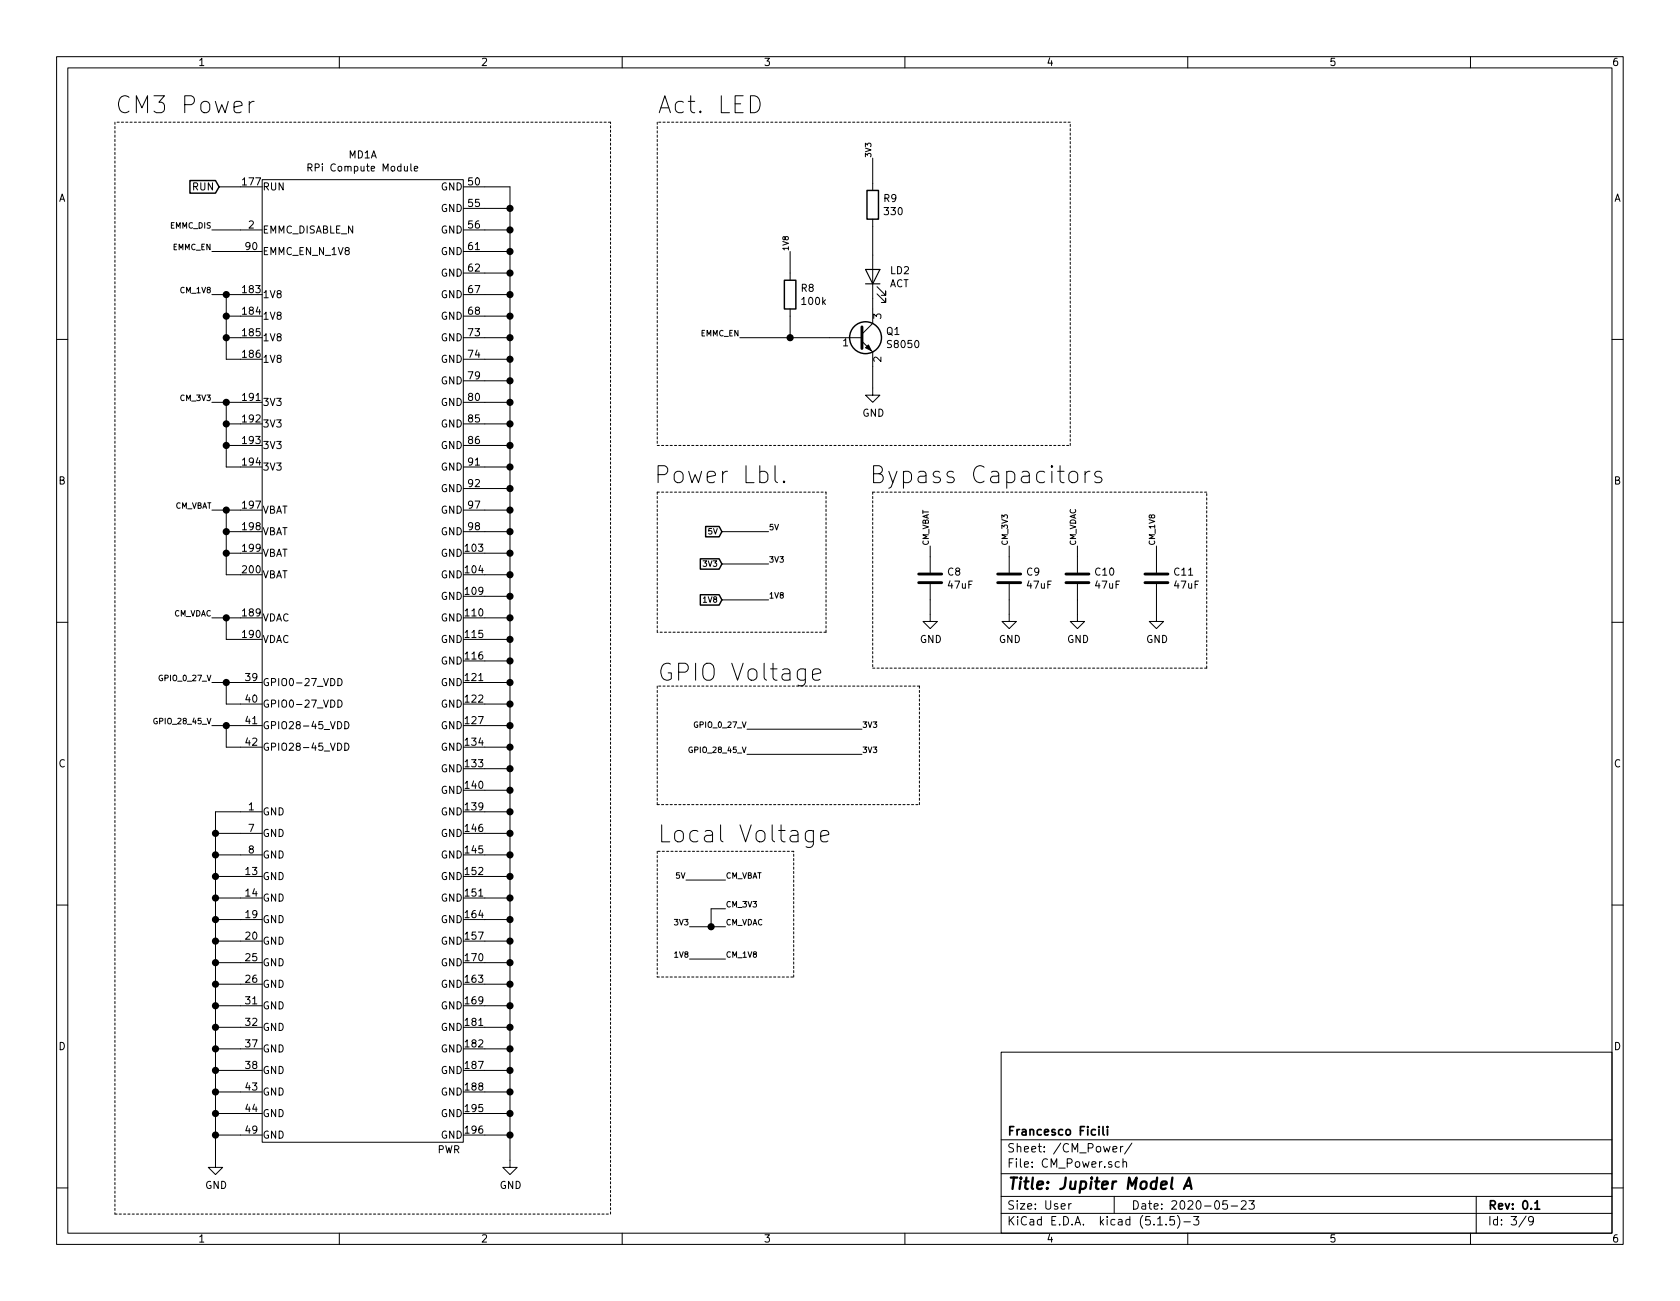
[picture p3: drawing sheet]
<svg xmlns="http://www.w3.org/2000/svg" width="297mm" height="230mm" viewBox="0 0 297 230" stroke-linecap="round" stroke-linejoin="round" font-family="sans-serif">
<g fill="none" stroke="#000" stroke-width=".18">
<path d="M10 10h277v210h-277zM12 12h273v206h-273zM44.1 17.9v2M44.9 17.9a.82 .82 0 0 0-.8 .6M60 10v2M110 10v2M132.7 16.9a1.38 1.38 0 0 1 1.7 1.7 1.3 1.3 0 0 1-1.7 1.3zM160 10v2M210 10v2M260 10v2M38.7 33h7.7M46.4 31.8h35.5v170.1h-35.5z"/>
<path d="M54.5 29.6l.6-.1v-.4l-.2-.1h-.4v1.2M54.7 29.6l.5 .6M72.6 29v1.1l.2 .1M73.3 29.8l.6-.1-.1-.2-.4-.1-.1 .2v.6h.5M81.9 33h8.3v173.4h1.2l-1.2 1.3-1.3-1.3h1.3M81.9 36.8h8.3M154.3 38.7v18.5l-1.9 1.9M154.3 28v5.7M37.5 40.7h8.9M37.5 44.5h8.9M37.5 52.1h8.9M40 59.7h6.4"/>
<path d="M40 52.1v11.4h6.4M40 55.9h6.4M81.9 59.7h8.3M81.9 40.7h8.3M81.9 44.5h8.3M81.9 48.3h8.3M81.9 52.1h8.3M81.9 55.9h8.3M130.8 59.7h21.6M139.7 44.5v5M139.7 54.6v5.1M155.1 52l1.5 1.5v-.8v.8h-.8"/>
<path d="M155.1 50.7l1.5 1.5v-.8v.8h-.8M10 60h2M37.5 71.1h8.9M40 71.1v11.5h6.4M40 74.9h6.4M40 78.8h6.4M81.9 71.1h8.3M81.9 63.5h8.3M81.9 74.9h8.3M81.9 78.8h8.3M81.9 67.3h8.3M152.4 60.3l1.9 1.9v7.7h1.3l-1.3 1.2-1.3-1.2h1.3"/>
<path d="M285 60h2M37.5 90.2h8.9M40 94h6.4M40 90.2v11.4h6.4M40 97.8h6.4M81.9 82.6h8.3M81.9 86.4h8.3M81.9 90.2h8.3M81.9 94h8.3M81.9 97.8h8.3M127.6 94h8.3M127.6 99.7h8.3"/>
<path d="M137 82.3v2.6l.2 .3 .3 .1M138.6 85.1l.2 .1-.2 .1-.1-.1 .1-.1v.2M164.5 96.5v4.7M178.4 96.5v4.7M189.1 83.6a.81 .81 0 0 1 .8-.3 .81 .81 0 0 1 .7 .6v.8a.81 .81 0 0 1-.8 .7 .81 .81 0 0 1-.8-.7v-.8zM190.5 96.5v4.7M191.8 83.3v2M192.7 83.3a.77 .77 0 0 0-.9 .6M194.7 83.5l-.3-.2h-.4l-.3 .2-.2 .3 .2 .4 1 .3 .1 .2-.1 .5-.3 .1h-.6l-.3-.1M204.5 96.5v4.7M10 110h2M37.5 109.2h8.9"/>
<path d="M40 109.2v3.8h6.4M59.7 120a.64 .64 0 0 1 .8 .6 .64 .64 0 0 1-.8 .6zM81.9 101.6h8.3M81.9 109.2h8.3M81.9 113h8.3M81.9 116.9h8.3M81.9 105.4h8.3M127.6 106.1h8.3M143.7 119.3l1.4-.3-.1-.6-.3-.1h-.6l-.3 .1-.1 .3v1.1l.1 .3 .3 .2h.6l.3-.2M164.5 103.3v6.6h1.2l-1.2 1.2-1.3-1.2h1.3M178.4 103.3v6.6h1.3l-1.3 1.2-1.2-1.2h1.2M190.5 103.3v6.6h1.3l-1.3 1.2-1.3-1.2h1.3"/>
<path d="M204.5 103.3v6.6h1.2l-1.2 1.2-1.3-1.2h1.3M285 110h2M27.8 127a.45 .45 0 0 0-.6 .5 .45 .45 0 0 0 .6 .4v-.4h-.2M37.5 128.3h8.9M37.5 120.7h8.9M40 120.7v3.8h6.4M40 128.3v3.8h6.4M59.7 123.8a.64 .64 0 0 1 .8 .6 .64 .64 0 0 1-.8 .6zM61 127.6a.64 .64 0 0 1 .7 .6 .64 .64 0 0 1-.7 .6zM61 131.4a.64 .64 0 0 1 .7 .6 .64 .64 0 0 1-.7 .7zM81.9 124.5h8.3M81.9 128.3h8.3"/>
<path d="M81.9 132.1h8.3M81.9 120.7h8.3M81.9 139.7h8.3M81.9 135.9h8.3M122.4 132.1a.45 .45 0 0 0-.6 .5 .45 .45 0 0 0 .6 .4v-.4h-.2M132.1 128.9h20.3M132.1 133.4h20.3M38.1 147.3h8.3M38.1 151.1h8.3M38.1 155h8.3M38.1 158.8h8.3M46.4 143.5h-8.3v62.9h1.3l-1.3 1.3-1.3-1.3h1.3"/>
<path d="M81.9 143.5h8.3M81.9 147.3h8.3M81.9 151.1h8.3M81.9 155h8.3M81.9 158.8h8.3M121.3 155.6h7M143.8 146.8v2.5a.81 .81 0 0 1-1.3 .4M143.8 147l-.3-.2h-.5l-.5 .3-.1 .3v.8l.1 .4 .5 .2h.5l.3-.1M145.1 147.8l1.4-.3-.1-.5-.3-.2h-.6l-.3 .2-.1 .3v1.1l.1 .3 .3 .1h.6l.3-.1M10 160h2M38.1 166.4h8.3M38.1 177.8h8.3"/>
<path d="M38.1 170.2h8.3M38.1 174h8.3M38.1 162.6h8.3M81.9 166.4h8.3M81.9 177.8h8.3M81.9 170.2h8.3M81.9 174h8.3M81.9 162.6h8.3M121.9 163.8h6.4M121.9 169.6h6.4M128.3 160.7h-2.6v3.1M285 160h2"/>
<path d="M38.1 181.6h8.3M38.1 193.1h8.3M38.1 196.9h8.3M38.1 185.4h8.3M38.1 189.2h8.3M81.9 181.6h8.3M81.9 193.1h8.3M81.9 196.9h8.3M81.9 185.4h8.3M81.9 189.2h8.3M177 186h108v32h-108zM10 210h2"/>
<path d="M38.1 200.7h8.3M60 218v2M81.9 200.7h8.3M110 218v2M160 218v2M177 214.5h108M177 211.5h108M177 207.5h108M177 201.5h108M189 212.8v1M189.4 212.8l-.4 .3M196.8 203.2l.7-.2-.1-.2-.4-.1-.2 .2v.7h.6"/>
<path d="M197 211.5v3M197.9 205.4h-.4l-.3 .3 .1 .5 .2 .2 .4-.1M198.1 202.7v1M198.6 205.5l.2-.1h.3l.1 1M198.6 202.7l-.5 .3M198.6 204.9v1.5M200.1 202.1l-1.3 1.9M204.7 216.6h.8M206.2 216.4v.2M207.6 215.1h-.7l-.1 .7 .2-.1h.5l.2 .2-.1 .5-.2 .2-.6-.2M208.2 214.9a1.71 1.71 0 0 1 0 2.3M209.3 216h1.2"/>
<path d="M210 218v2M211 215.1h1l-.5 .6 .4 .1v.6l-.2 .2-.7-.2M217 212.3h-.7l-.1 .7 .2-.1h.5l.1 .2v.6l-.2 .1-.6-.1M217.7 213.2h1.1M219.5 212.4l.2-.1h.3l.3 .1v.3v.2l-.9 .9h.9M220.8 212.3h1l-.5 .6 .4 .1v.7l-.2 .1-.7-.1M260 218v2M261 211.5v6.5M269.8 215l-1.2 1.9M271.1 215.7l-.3 .3-.4-.1-.1-.2v-.3l.1-.2 .4-.1 .2 .1a1.19 1.19 0 0 1-.2 1.3l-.4 .1M285 210h2"/>
</g>
<path d="M194.3 199.2v.1M195 199.2v1.3l.2 .2M195.8 199.2v.1M195.8 199.7v1M271.4 212.7l.4-.4v1.5M271.4 213.8h.8" fill="none" stroke="#000" stroke-width=".3"/>
<path d="M209.3 210.2l.9-2 .5 2M209.6 209.6h.9" fill="none" stroke="#000" stroke-width=".41"/>
<g fill="none" stroke="#000" stroke-width=".25">
<path d="M33.6 31.9h4.5l.6 1.1-.6 1.2h-4.5zM153.3 33.7h2v5h-2zM138.7 49.5h2v5.1h-2zM123.8 98.8h3.4l.4 .9-.4 .9h-3.4zM124.8 93.1h2.4l.4 .9-.4 .9h-2.4zM123.8 105.1h3.4l.4 1-.4 .9h-3.4z"/>
<circle cx="153" cy="59.7" r="2.82"/>
</g>
<path d="M152.4 57.8v3.8M162.4 103h4.1M162.4 101.5h4.1M176.4 103h4.1M176.4 101.5h4.1M188.5 103h4M188.5 101.5h4M202.4 103h4.1M202.4 101.5h4.1" fill="none" stroke="#000" stroke-width=".51"/>
<path d="M153 61.5l.5-.5 .6 1z" fill="#000" stroke="#000" stroke-width=".18"/>
<path d="M153 47.6h2.6l-1.3 2.6zM153 50.2h2.6" fill="none" stroke="#000" stroke-width=".2"/>
<g fill="none" stroke="#000" stroke-width=".18" stroke-dasharray=".4 .4">
<path d="M20.3 21.6v193M107.9 21.6h-87.6M116.2 21.6v57.2M189.2 21.6h-73M116.2 78.8h73M189.2 78.8v-57.2M116.2 87h29.8M116.2 87v24.8M146 87v24.8M154.3 87v31.1M213.4 87h-59.1M146 111.8h-29.8"/>
<path d="M154.3 118.1h59.1M213.4 118.1v-31.1M116.2 121.3v21M162.6 121.3h-46.4M116.2 142.3h46.4M116.2 150.5v22.2M140.3 150.5h-24.1M162.6 142.3v-21M116.2 172.7h24.1M140.3 172.7v-22.2M20.3 214.6h87.6M107.9 214.6v-193"/>
</g>
<g fill="#000" stroke="#000" stroke-width=".25">
<circle cx="90.2" cy="36.8" r=".51"/>
<circle cx="40" cy="52.1" r=".51"/>
<circle cx="40" cy="55.9" r=".51"/>
<circle cx="40" cy="59.7" r=".51"/>
<circle cx="90.2" cy="44.5" r=".51"/>
<circle cx="90.2" cy="55.9" r=".51"/>
<circle cx="90.2" cy="52.1" r=".51"/>
<circle cx="90.2" cy="59.7" r=".51"/>
<circle cx="90.2" cy="48.3" r=".51"/>
<circle cx="90.2" cy="40.7" r=".51"/>
<circle cx="139.7" cy="59.7" r=".51"/>
<circle cx="40" cy="74.9" r=".51"/>
<circle cx="40" cy="71.1" r=".51"/>
<circle cx="40" cy="78.8" r=".51"/>
<circle cx="90.2" cy="67.3" r=".51"/>
<circle cx="90.2" cy="78.8" r=".51"/>
<circle cx="90.2" cy="71.1" r=".51"/>
<circle cx="90.2" cy="74.9" r=".51"/>
<circle cx="90.2" cy="63.5" r=".51"/>
<circle cx="40" cy="94" r=".51"/>
<circle cx="40" cy="97.8" r=".51"/>
<circle cx="40" cy="90.2" r=".51"/>
<circle cx="90.2" cy="94" r=".51"/>
<circle cx="90.2" cy="82.6" r=".51"/>
<circle cx="90.2" cy="90.2" r=".51"/>
<circle cx="90.2" cy="86.4" r=".51"/>
<circle cx="90.2" cy="97.8" r=".51"/>
<circle cx="40" cy="109.2" r=".51"/>
<circle cx="90.2" cy="101.6" r=".51"/>
<circle cx="90.2" cy="105.4" r=".51"/>
<circle cx="90.2" cy="113" r=".51"/>
<circle cx="90.2" cy="109.2" r=".51"/>
<circle cx="90.2" cy="116.9" r=".51"/>
<circle cx="40" cy="120.7" r=".51"/>
<circle cx="40" cy="128.3" r=".51"/>
<circle cx="90.2" cy="124.5" r=".51"/>
<circle cx="90.2" cy="120.7" r=".51"/>
<circle cx="90.2" cy="132.1" r=".51"/>
<circle cx="90.2" cy="128.3" r=".51"/>
<circle cx="90.2" cy="139.7" r=".51"/>
<circle cx="90.2" cy="135.9" r=".51"/>
<circle cx="38.1" cy="147.3" r=".51"/>
<circle cx="38.1" cy="151.1" r=".51"/>
<circle cx="38.1" cy="155" r=".51"/>
<circle cx="38.1" cy="158.8" r=".51"/>
<circle cx="90.2" cy="143.5" r=".51"/>
<circle cx="90.2" cy="155" r=".51"/>
<circle cx="90.2" cy="147.3" r=".51"/>
<circle cx="90.2" cy="151.1" r=".51"/>
<circle cx="90.2" cy="158.8" r=".51"/>
<circle cx="38.1" cy="170.2" r=".51"/>
<circle cx="38.1" cy="174" r=".51"/>
<circle cx="38.1" cy="162.6" r=".51"/>
<circle cx="38.1" cy="177.8" r=".51"/>
<circle cx="38.1" cy="166.4" r=".51"/>
<circle cx="90.2" cy="174" r=".51"/>
<circle cx="90.2" cy="170.2" r=".51"/>
<circle cx="90.2" cy="166.4" r=".51"/>
<circle cx="90.2" cy="177.8" r=".51"/>
<circle cx="90.2" cy="162.6" r=".51"/>
<circle cx="125.7" cy="163.8" r=".51"/>
<circle cx="38.1" cy="185.4" r=".51"/>
<circle cx="38.1" cy="189.2" r=".51"/>
<circle cx="38.1" cy="193.1" r=".51"/>
<circle cx="38.1" cy="196.9" r=".51"/>
<circle cx="38.1" cy="181.6" r=".51"/>
<circle cx="90.2" cy="193.1" r=".51"/>
<circle cx="90.2" cy="189.2" r=".51"/>
<circle cx="90.2" cy="185.4" r=".51"/>
<circle cx="90.2" cy="181.6" r=".51"/>
<circle cx="90.2" cy="196.9" r=".51"/>
<circle cx="38.1" cy="200.7" r=".51"/>
<circle cx="90.2" cy="200.7" r=".51"/>
</g>
<g font-size="4.2">
<text x="20.3" y="20.1">CM3 Power</text>
<text x="116.2" y="20.1">Act. LED</text>
<text x="115.6" y="85.5">Power Lbl.</text>
<text x="153.7" y="85.5">Bypass Capacitors</text>
<text x="116.2" y="120.4">GPIO Voltage</text>
<text x="116.2" y="149">Local Voltage</text>
</g>
<text font-size="2.8" x="178" y="210.3">Title: Jupiter Model A</text>
<g font-size="2.1">
<text x="178" y="203.7">Sheet: /CM_Power/</text>
<text x="178" y="200.8">Francesco Ficili</text>
<text x="178" y="206.4">File: CM_Power.sch</text>
<text x="178" y="213.9">Size: User</text>
<text x="200" y="213.9">Date: 2020-05-23</text>
<text x="263" y="213.9">Rev: 0.1</text>
<text x="178" y="216.7">KiCad E.D.A. kicad (5.1.5)-3</text>
<text x="263" y="216.7">Id: 3/9</text>
</g>
<g font-size="1.8">
<text x="35" y="11.6">1</text>
<text x="85" y="11.6">2</text>
<text x="135" y="11.6">3</text>
<text x="185" y="11.6">4</text>
<text x="235" y="11.6">5</text>
<text x="285" y="11.6">6</text>
<text x="61.6" y="28">MD1A</text>
<text x="10.4" y="35.7">A</text>
<text x="34.1" y="33.7">RUN</text>
<text x="43" y="32.8">177</text>
<text x="46.4" y="33.7">RUN</text>
<text x="55.2" y="30.3">RPi Compute Module</text>
<text x="78" y="33.7">GND</text>
<text x="82.9" y="32.8">50</text>
<text x="156.3" y="35.7">R9</text>
<text x="285.4" y="35.7">A</text>
<text x="44" y="40.4">2</text>
<text x="46.4" y="41.3">EMMC_DISABLE_N</text>
<text x="78" y="37.5">GND</text>
<text x="78" y="41.3">GND</text>
<text x="82.9" y="36.6">55</text>
<text x="82.9" y="40.4">56</text>
<text x="156.5" y="38">330</text>
<text x="43.5" y="44.2">90</text>
<text x="46.4" y="45.1">EMMC_EN_N_1V8</text>
<text x="78" y="45.1">GND</text>
<text x="82.9" y="44.2">61</text>
<text x="43" y="51.8">183</text>
<text x="46.4" y="52.7">1V8</text>
<text x="78" y="48.9">GND</text>
<text x="78" y="52.7">GND</text>
<text x="82.9" y="48">62</text>
<text x="82.9" y="51.8">67</text>
<text x="141.7" y="51.6">R8</text>
<text x="141.9" y="53.9">100k</text>
<text x="157.2" y="50.8">ACT</text>
<text x="157.5" y="48.5">LD2</text>
<text x="43" y="55.6">184</text>
<text x="43" y="59.5">185</text>
<text x="46.4" y="56.5">1V8</text>
<text x="78" y="56.5">GND</text>
<text x="82.9" y="59.5">73</text>
<text x="82.9" y="55.6">68</text>
<text x="155.8" y="56.4" transform="rotate(-90 155.8 56.4)">3</text>
<text x="156.8" y="59.2">Q1</text>
<text x="43" y="63.3">186</text>
<text x="46.4" y="60.3">1V8</text>
<text x="46.4" y="64.1">1V8</text>
<text x="78" y="60.3">GND</text>
<text x="78" y="64.1">GND</text>
<text x="82.9" y="63.3">74</text>
<text x="149" y="61.2">1</text>
<text x="155.8" y="64" transform="rotate(-90 155.8 64)">2</text>
<text x="157.1" y="61.5">S8050</text>
<text x="43" y="70.9">191</text>
<text x="46.4" y="71.8">3V3</text>
<text x="78" y="71.8">GND</text>
<text x="78" y="68">GND</text>
<text x="82.9" y="70.9">80</text>
<text x="82.9" y="67.1">79</text>
<text x="43" y="74.7">192</text>
<text x="46.4" y="75.6">3V3</text>
<text x="78" y="75.6">GND</text>
<text x="82.9" y="74.7">85</text>
<text x="152.5" y="73.7">GND</text>
<text x="43" y="78.5">193</text>
<text x="43" y="82.3">194</text>
<text x="46.4" y="79.4">3V3</text>
<text x="46.4" y="83.2">3V3</text>
<text x="78" y="83.2">GND</text>
<text x="78" y="79.4">GND</text>
<text x="82.9" y="82.3">91</text>
<text x="82.9" y="78.5">86</text>
<text x="10.4" y="85.6">B</text>
<text x="43" y="89.9">197</text>
<text x="78" y="87">GND</text>
<text x="82.9" y="86.1">92</text>
<text x="82.9" y="89.9">97</text>
<text x="285.4" y="85.6">B</text>
<text x="43" y="93.7">198</text>
<text x="46.4" y="90.8">VBAT</text>
<text x="46.4" y="94.6">VBAT</text>
<text x="78" y="90.8">GND</text>
<text x="78" y="94.6">GND</text>
<text x="82.9" y="93.7">98</text>
<text x="43" y="101.4">200</text>
<text x="43" y="97.6">199</text>
<text x="46.4" y="98.4">VBAT</text>
<text x="78" y="98.4">GND</text>
<text x="82.3" y="97.6">103</text>
<text x="82.3" y="101.4">104</text>
<text x="167.6" y="101.8">C8</text>
<text x="181.6" y="101.8">C9</text>
<text x="193.7" y="101.8">C10</text>
<text x="207.7" y="101.8">C11</text>
<text x="46.4" y="102.2">VBAT</text>
<text x="78" y="102.2">GND</text>
<text x="78" y="106.1">GND</text>
<text x="82.3" y="105.2">109</text>
<text x="167.7" y="104.1">47uF</text>
<text x="181.7" y="104.1">47uF</text>
<text x="193.8" y="104.1">47uF</text>
<text x="207.7" y="104.1">47uF</text>
<text x="43" y="112.8">190</text>
<text x="43" y="109">189</text>
<text x="46.4" y="113.7">VDAC</text>
<text x="46.4" y="109.9">VDAC</text>
<text x="78" y="109.9">GND</text>
<text x="78" y="113.7">GND</text>
<text x="82.3" y="109">110</text>
<text x="82.3" y="112.8">115</text>
<text x="162.6" y="113.7">GND</text>
<text x="176.6" y="113.7">GND</text>
<text x="188.7" y="113.7">GND</text>
<text x="202.6" y="113.7">GND</text>
<text x="78" y="117.5">GND</text>
<text x="82.3" y="116.6">116</text>
<text x="43.5" y="124.2">40</text>
<text x="43.5" y="120.4">39</text>
<text x="46.4" y="125.1">GPIO0-27_VDD</text>
<text x="46.4" y="121.3">GPIO0-27_VDD</text>
<text x="78" y="121.3">GND</text>
<text x="78" y="125.1">GND</text>
<text x="82.3" y="120.4">121</text>
<text x="82.3" y="124.2">122</text>
<text x="43.5" y="128">41</text>
<text x="43.5" y="131.8">42</text>
<text x="46.4" y="128.9">GPIO28-45_VDD</text>
<text x="78" y="128.9">GND</text>
<text x="82.3" y="131.8">134</text>
<text x="82.3" y="128">127</text>
<text x="10.4" y="135.7">C</text>
<text x="46.4" y="132.7">GPIO28-45_VDD</text>
<text x="78" y="136.5">GND</text>
<text x="78" y="132.7">GND</text>
<text x="82.3" y="135.7">133</text>
<text x="285.4" y="135.7">C</text>
<text x="44" y="143.3">1</text>
<text x="78" y="140.3">GND</text>
<text x="82.3" y="139.5">140</text>
<text x="82.3" y="143.3">139</text>
<text x="44" y="147.1">7</text>
<text x="46.4" y="144.2">GND</text>
<text x="46.4" y="148">GND</text>
<text x="78" y="148">GND</text>
<text x="78" y="144.2">GND</text>
<text x="82.3" y="147.1">146</text>
<text x="43.5" y="154.7">13</text>
<text x="44" y="150.9">8</text>
<text x="46.4" y="151.8">GND</text>
<text x="46.4" y="155.6">GND</text>
<text x="78" y="155.6">GND</text>
<text x="78" y="151.8">GND</text>
<text x="82.3" y="154.7">152</text>
<text x="82.3" y="150.9">145</text>
<text x="43.5" y="158.5">14</text>
<text x="46.4" y="159.4">GND</text>
<text x="78" y="159.4">GND</text>
<text x="82.3" y="158.5">151</text>
<text x="43.5" y="166.1">20</text>
<text x="43.5" y="162.3">19</text>
<text x="46.4" y="167">GND</text>
<text x="46.4" y="163.2">GND</text>
<text x="78" y="163.2">GND</text>
<text x="78" y="167">GND</text>
<text x="82.3" y="162.3">164</text>
<text x="82.3" y="166.1">157</text>
<text x="43.5" y="169.9">25</text>
<text x="43.5" y="173.8">26</text>
<text x="46.4" y="170.8">GND</text>
<text x="78" y="170.8">GND</text>
<text x="82.3" y="169.9">170</text>
<text x="82.3" y="173.8">163</text>
<text x="43.5" y="177.6">31</text>
<text x="46.4" y="178.4">GND</text>
<text x="46.4" y="174.6">GND</text>
<text x="78" y="174.6">GND</text>
<text x="78" y="178.4">GND</text>
<text x="82.3" y="177.6">169</text>
<text x="10.4" y="185.6">D</text>
<text x="43.5" y="181.4">32</text>
<text x="43.5" y="185.2">37</text>
<text x="46.4" y="182.3">GND</text>
<text x="78" y="182.3">GND</text>
<text x="82.3" y="181.4">181</text>
<text x="82.3" y="185.2">182</text>
<text x="285.4" y="185.6">D</text>
<text x="43.5" y="189">38</text>
<text x="46.4" y="186.1">GND</text>
<text x="46.4" y="189.9">GND</text>
<text x="78" y="186.1">GND</text>
<text x="78" y="189.9">GND</text>
<text x="82.3" y="189">187</text>
<text x="43.5" y="192.8">43</text>
<text x="43.5" y="196.6">44</text>
<text x="46.4" y="193.7">GND</text>
<text x="46.4" y="197.5">GND</text>
<text x="78" y="197.5">GND</text>
<text x="78" y="193.7">GND</text>
<text x="82.3" y="196.6">195</text>
<text x="82.3" y="192.8">188</text>
<text x="43.5" y="200.4">49</text>
<text x="46.4" y="201.3">GND</text>
<text x="77.3" y="203.9">PWR</text>
<text x="78" y="201.3">GND</text>
<text x="82.3" y="200.4">196</text>
<text x="36.3" y="210.2">GND</text>
<text x="88.3" y="210.2">GND</text>
<text x="35" y="219.6">1</text>
<text x="85" y="219.6">2</text>
<text x="135" y="219.6">3</text>
<text x="185" y="219.6">4</text>
<text x="235" y="219.6">5</text>
<text x="285" y="219.6">6</text>
</g>
<g font-size="1.4">
<text x="154.1" y="28" transform="rotate(-90 154.1 28)">3V3</text>
<text x="30.2" y="40.4">EMMC_DIS</text>
<text x="30.6" y="44.2">EMMC_EN</text>
<text x="139.4" y="44.5" transform="rotate(-90 139.4 44.5)">1V8</text>
<text x="32.1" y="51.8">CM_1V8</text>
<text x="123.9" y="59.5">EMMC_EN</text>
<text x="32.1" y="70.9">CM_3V3</text>
<text x="30.8" y="89.9">CM_VBAT</text>
<text x="125.3" y="94.5">5V</text>
<text x="135.9" y="93.7">5V</text>
<text x="124.5" y="100.2">3V3</text>
<text x="135.9" y="99.5">3V3</text>
<text x="164.2" y="96.5" transform="rotate(-90 164.2 96.5)">CM_VBAT</text>
<text x="178.2" y="96.5" transform="rotate(-90 178.2 96.5)">CM_3V3</text>
<text x="190.2" y="96.5" transform="rotate(-90 190.2 96.5)">CM_VDAC</text>
<text x="204.2" y="96.5" transform="rotate(-90 204.2 96.5)">CM_1V8</text>
<text x="124.5" y="106.5">1V8</text>
<text x="135.9" y="105.8">1V8</text>
<text x="30.6" y="109">CM_VDAC</text>
<text x="28.5" y="120.4">GPIO_0_27_V</text>
<text x="27.7" y="128">GPIO_28_45_V</text>
<text x="123.1" y="128.7">GPIO_0_27_V</text>
<text x="152.4" y="128.7">3V3</text>
<text x="122.4" y="133.1">GPIO_28_45_V</text>
<text x="152.4" y="133.1">3V3</text>
<text x="119.6" y="155.3">5V</text>
<text x="128.3" y="155.3">CM_VBAT</text>
<text x="128.3" y="160.4">CM_3V3</text>
<text x="119.5" y="163.6">3V3</text>
<text x="128.3" y="163.6">CM_VDAC</text>
<text x="119.5" y="169.3">1V8</text>
<text x="128.3" y="169.3">CM_1V8</text>
</g>
</svg>
